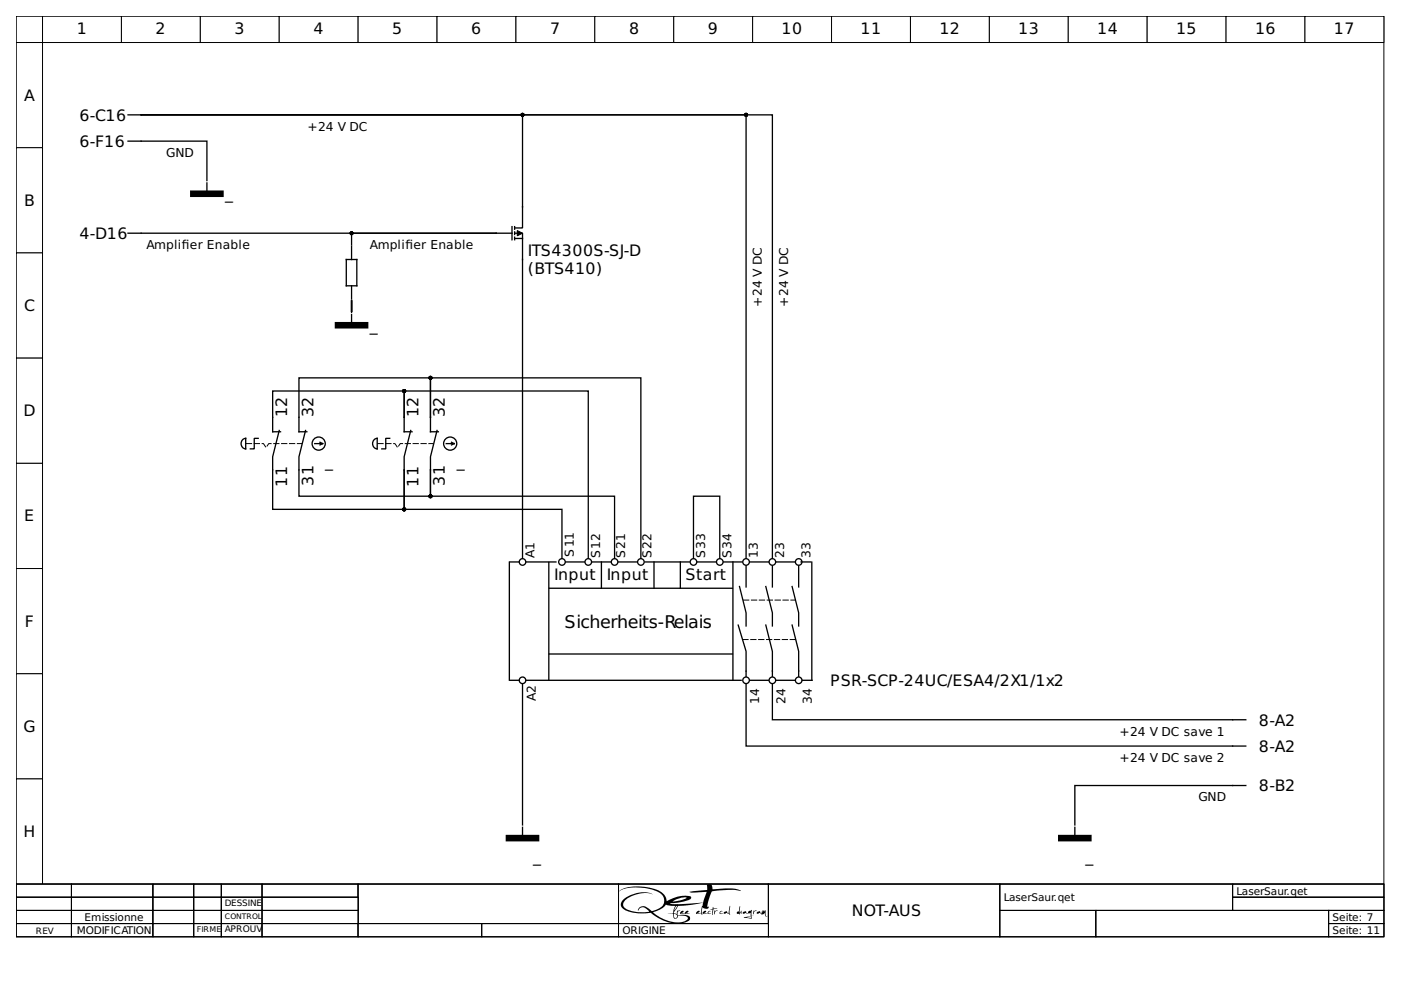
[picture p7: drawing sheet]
<svg xmlns="http://www.w3.org/2000/svg" width="297mm" height="210mm" viewBox="0 0 297 210" stroke-linecap="round" stroke-linejoin="round" font-family="sans-serif">
<path d="M3.4 3.4h290v184.1h-290z" fill="none" stroke="#000" stroke-width=".21"/>
<g fill="#fff" stroke="#000" stroke-width=".21">
<path d="M3.4 3.4h5.6v5.6h-5.6z"/>
<path d="M9 3.4h16.7v5.6h-16.7z"/>
<path d="M25.7 3.4h16.8v5.6h-16.8z"/>
<path d="M42.5 3.4h16.7v5.6h-16.7z"/>
<path d="M59.2 3.4h16.7v5.6h-16.7z"/>
<path d="M75.9 3.4h16.8v5.6h-16.8z"/>
<path d="M92.7 3.4h16.7v5.6h-16.7z"/>
<path d="M109.4 3.4h16.7v5.6h-16.7z"/>
<path d="M126.1 3.4h16.7v5.6h-16.7z"/>
<path d="M142.8 3.4h16.8v5.6h-16.8z"/>
<path d="M159.6 3.4h16.7v5.6h-16.7z"/>
<path d="M176.3 3.4h16.7v5.6h-16.7z"/>
<path d="M193 3.4h16.8v5.6h-16.8z"/>
<path d="M209.8 3.4h16.7v5.6h-16.7z"/>
<path d="M226.5 3.4h16.7v5.6h-16.7z"/>
<path d="M243.2 3.4h16.8v5.6h-16.8z"/>
<path d="M260 3.4h16.7v5.6h-16.7z"/>
<path d="M276.7 3.4h16.7v5.6h-16.7z"/>
<path d="M3.4 9h5.6v22.3h-5.6z"/>
<path d="M3.4 31.3h5.6v22.3h-5.6z"/>
<path d="M3.4 53.6h5.6v22.3h-5.6z"/>
<path d="M3.4 75.9h5.6v22.3h-5.6z"/>
<path d="M3.4 98.2h5.6v22.3h-5.6z"/>
<path d="M3.4 120.5h5.6v22.3h-5.6z"/>
<path d="M3.4 142.8h5.6v22.4h-5.6z"/>
<path d="M3.4 165.2h5.6v22.3h-5.6z"/>
<path d="M3.4 187.5h290v11.1h-290z"/>
<path d="M3.4 187.5h11.7v2.7h-11.7z"/>
</g>
<path d="M3.4 187.5h11.7v2.7h-11.7z" fill="none" stroke="#000" stroke-width=".21"/>
<path d="M15.1 187.5h17.3v2.7h-17.3z" fill="#fff" stroke="#000" stroke-width=".21"/>
<path d="M15.1 187.5h17.3v2.7h-17.3z" fill="none" stroke="#000" stroke-width=".21"/>
<path d="M32.4 187.5h8.7v2.7h-8.7z" fill="#fff" stroke="#000" stroke-width=".21"/>
<path d="M32.4 187.5h8.7v2.7h-8.7z" fill="none" stroke="#000" stroke-width=".21"/>
<path d="M41.1 187.5h5.8v2.7h-5.8z" fill="#fff" stroke="#000" stroke-width=".21"/>
<path d="M41.1 187.5h5.8v2.7h-5.8z" fill="none" stroke="#000" stroke-width=".21"/>
<path d="M46.9 187.5h8.7v2.7h-8.7z" fill="#fff" stroke="#000" stroke-width=".21"/>
<path d="M46.9 187.5h8.7v2.7h-8.7z" fill="none" stroke="#000" stroke-width=".21"/>
<path d="M55.6 187.5h20.3v2.7h-20.3z" fill="#fff" stroke="#000" stroke-width=".21"/>
<path d="M55.6 187.5h20.3v2.7h-20.3z" fill="none" stroke="#000" stroke-width=".21"/>
<path d="M75.9 187.5h55.2v8.3h-55.2z" fill="#fff" stroke="#000" stroke-width=".21"/>
<path d="M75.9 187.5h55.2v8.3h-55.2z" fill="none" stroke="#000" stroke-width=".21"/>
<path d="M131.1 187.5h31.8v8.3h-31.8z" fill="#fff" stroke="#000" stroke-width=".21"/>
<g fill="#000">
<path d="M144.4 193.2l.5-.1v.1l-.6 .4a.72 .72 0 0 0 1-.3l.5-.2 .2 .1-.1 .2-.6 .2h1l-.8 .2-.3-.2-.9 .2-.1-.2zM149.1 193.3l.5-.2 .1 .1-.6 .4a.97 .97 0 0 0 1.2-.4h.4l-.3 .1-.2 .4 .6-.1a.67 .67 0 0 1-.8 0l-.9 .2-.2-.1zM150.6 192.8l.5-.1v-.4l.2 .3h.5l.2 .1a.7 .7 0 0 0-.7 .2 .7 .7 0 0 0-.2 .7l-.1 .4 .1-1.2zM151.5 193l.1 .2 .6-.1a.58 .58 0 0 0-.7 .8l-.1-.5zM152.7 193.2h.5a.37 .37 0 0 0-.5 .4h.7l-.8 .1zM154.7 192.1v1.3l.1 .2h-.1l.1 .3h-.1a1.03 1.03 0 0 0-1.2-.2v-.3l.6-.2 .1 .2 .2 .2zM156.9 192.1l-.1 1.4 .4-.4v.6l-.2-.3-.1 .5-.7-.2v-.1l.4-.4zM159.8 193.1h.6a.59 .59 0 0 0-.6 .8zM160.5 193.4l.6-.3 .1 .3 .2 .2 .2-.6 .1 .5 .2-.5 .1 .3 .3-.3a1.18 1.18 0 0 0 .3 1.2l.2-.1-.5 .2-.2-.8-.2 .3-.1-.1-.2 .3a.83 .83 0 0 0-1.1-.3z"/>
<path d="M144.4 193.2l-.2 .5 .3 .1 .7-.2 .3 .2 .8-.2h-1l.7-.4a.52 .52 0 0 0-.9 .4l-.8 .1 .6-.4-.1-.2zM144.4 193.2l.4-.1 .1 .2-.5 .4 .7-.1 .7-.5 .1 .1v.2l-.6 .2h1l-.8 .2-.3-.2a.66 .66 0 0 1-1 0z"/>
<path d="M149.1 193.3l-.2 .4 .2 .1 .9-.2 .4 .2 .4-.2-.6 .1 .2-.4h.3l-.1-.2-.3 .1-.3 .4h-.3h-.6l.5-.2v-.3zM149.1 193.3l.3-.2 .3 .1-.1 .2-.5 .2 .2 .1a.78 .78 0 0 0 1-.5l.4 .1a.29 .29 0 0 0-.4 0 .29 .29 0 0 0 0 .4l.5-.1-.4 .2-.4-.2-.9 .2-.2-.1z"/>
<path d="M131.2 189l1.7-.7 2.9-.1a8.9 8.9 0 0 1 4.2 1.2l.3 .3a1.91 1.91 0 0 1-1.2 3.2l-1 .2a1.89 1.89 0 0 0-2.6-.7l-.3 .5 .1 .2a1.04 1.04 0 0 1 .8-.7 1.04 1.04 0 0 1 1 .4l.5 .4v.1a8.1 8.1 0 0 1-5-.7l-.5-.7v-.3l.7-.9 .9-.6 2.3-.7h1.3l1.1 .2-1.4-.4a7.1 7.1 0 0 0-3.9 .9 1.81 1.81 0 0 0-1.3 2.2 5.9 5.9 0 0 0 4.3 1.4l1.9-.2 1.7 1.2a6.3 6.3 0 0 0 6.5 .4 .7 .7 0 0 0 0-.8 .7 .7 0 0 0-.7-.3l-1.7 .1-.2-.2 .1-.6 .5-.2-.1-.1-.5 .1-.1 .7-.7-.3 1-1.4 2.8-.3 2.5-.4-.5 2.2h-.9l.6-.2 .1-.2-.2-.1-.3 .1-.3 .4 .2 .2 .8-.2 .3 .3-.1-.4 .2-1.2 .1 .2 .5 .2 .6-.2v-.3l-.2 .1v-.5l.9-2.8 4.3-.3 1.9 .2-1.6-.5-4.4 .2-.2-1a.58 .58 0 0 0-.8-.1 .58 .58 0 0 0-.2 .8v.4l-3.8 .4 .7 .2 3-.2-.7 2.3-5.1 .3h-1.4l-.6-.2 2.3-.2 2.1-.7 .1-.5-.8-.2-2 .2-2.3 1-.1-.4a3.7 3.7 0 0 0-3.3-2.4 10.6 10.6 0 0 0-6.2 .3zM131.2 189a7.8 7.8 0 0 1 6.3-.8l2.2 .6a2.62 2.62 0 0 1 1.7 2.3l.7-.4a6.4 6.4 0 0 1 4.3-.6l.1 .4a8 8 0 0 1-4.1 1h-.4l.6 .2h1.4l5.1-.3 .7-2.3-3 .2-.7-.2 3.8-.4v-1l.2-.2a.84 .84 0 0 1 1 1.1l2.7-.2a6.1 6.1 0 0 1 3.2 .4l.1 .1-2.2-.2-3.8 .3a5.3 5.3 0 0 0-1.1 2.6v.7h.3l-.1 .2-.3 .2a.69 .69 0 0 1-.9-.4l-.2 1.2 .1 .4-.3-.3-.8 .2-.2-.2 .3-.4 .3-.1 .2 .1-.1 .2-.6 .2h.9l.5-2.2-2.5 .4-2.8 .3-.9 1.5 .6 .2 .1-.8 .6 .1-.4 .1a.61 .61 0 0 0 0 .9l1-.1 .9 .1 .5 .2 .1 .4a1.37 1.37 0 0 1-1.4 1l-1.4 .1-1-.1a15.6 15.6 0 0 1-4.7-2.2l-2.7 .1-1.5-.2-1.2-.5a1.21 1.21 0 0 1-.8-1.2 3.8 3.8 0 0 1 3-2.2l2.2-.3 .9 .1 .7 .3a5.9 5.9 0 0 0-6.1 1.6 1.08 1.08 0 0 0 .8 1.7l2.4 .5 2.2-.1-.8-.7-.6-.2-.6 .2-.5 .4a1.11 1.11 0 0 1 1.4-.9l1.6 1.1 2-.9a1.41 1.41 0 0 0 .6-1.2 2.19 2.19 0 0 0-1.9-2.3l-1.9-.5a8 8 0 0 0-5.9 .8zM142.6 191.1l1.5-.7 1-.1h.5a6.5 6.5 0 0 1-2.9 .8zM142.6 191.1l1.8-.2 1.2-.6h-.5l-1 .1zM138.5 193.4a5.3 5.3 0 0 0 2.6-1.5l.1-.1 2 .3-.5 1.5-1.1 .2 1.1-.1a.96 .96 0 0 0 .5 1.1l.5-.5a1.17 1.17 0 0 1 1.4-.1 .66 .66 0 0 1 .7 .6l-.3 .4-.7 .3a7.5 7.5 0 0 1-6-1.8zM138.4 193.4a8.7 8.7 0 0 0 3.9 2 3.5 3.5 0 0 0 3.5-.6 1.11 1.11 0 0 0-1.3-.7l-.7 .1-.4 .5h-.5l-.2-1-1.1 .1 1.1-.2 .5-1.5-2-.3a3.4 3.4 0 0 1-2.5 1.5zM143.4 192.1h.2l-.6 1zM143.3 192.1l-.3 1 .6-1zM142.9 193.7l.6 .3 .1 .3a.37 .37 0 0 1-.2 .3 .37 .37 0 0 1-.4-.1zM142.9 193.7a.73 .73 0 0 0 .4 1l.3-.3v-.3z"/>
<path d="M131.2 189h.1a9.2 9.2 0 0 1 6.1-.6 4.4 4.4 0 0 1 3.3 1.9 1.98 1.98 0 0 1-1.6 2.6l-1 .2a2.07 2.07 0 0 0-2.3-.8l-.4 .4-.2 .3a1.2 1.2 0 0 1 1.1-.7 1.2 1.2 0 0 1 1.1 .7l.2 .3a8.1 8.1 0 0 1-5-.7 1.14 1.14 0 0 1 .2-1.9 6.4 6.4 0 0 1 5.6-1.1 5.8 5.8 0 0 0-6.7 1.7 1.62 1.62 0 0 0 1.5 1.9 14.9 14.9 0 0 0 4.9 .4 7.4 7.4 0 0 0 7.9 1.7 .68 .68 0 0 0 .3-.9 .68 .68 0 0 0-.8-.4l-1.7 .1a.59 .59 0 0 1-.1-.6 .59 .59 0 0 1 .5-.4h-.6l-.1 .7-.7-.3 1-1.4 2.8-.3 2.5-.4-.1 .6a1.28 1.28 0 0 0-.4 1.2v.4h-.9l.7-.4h-.5l-.3 .5 1-.1 .2 .3h.2a1.53 1.53 0 0 1 0-1.6 .79 .79 0 0 0 1.3 .1v-.2l-.3 .1v-.3l.7-2.6a.51 .51 0 0 1 .7-.5 16.1 16.1 0 0 1 5.7 0 5.3 5.3 0 0 0-3.3-.5l-2.7 .2-.1-.5a.59 .59 0 0 0-.7-.7 .59 .59 0 0 0-.4 .9v.4l-3.8 .4 .7 .2 3-.2-.7 2.3-5.1 .3h-1.4l-.6-.2 1.9-.1a4.9 4.9 0 0 0 2.6-.9v-.4a6.5 6.5 0 0 0-5.1 1 3 3 0 0 0-2.8-2.7 10.9 10.9 0 0 0-6.8 .2zM142.6 191.1a4.1 4.1 0 0 1 3-.8 6.2 6.2 0 0 1-3 .8zM138.4 193.4a5.8 5.8 0 0 0 2.9-1.6l1.9 .3-.5 1.5-1.1 .2 1.1-.1v.5a.58 .58 0 0 0 .5 .6l.5-.5a1.88 1.88 0 0 1 2.1 .3 1.33 1.33 0 0 1-1.5 .9 8.2 8.2 0 0 1-5.9-2.1zM143.3 192.1h.2l-.5 1zM142.9 193.7a.59 .59 0 0 1 .7 .7l-.5 .3-.2-.4z"/>
<path d="M150.6 192.8h.5l-.1 1 .1 .2 .2-1.2 .8-.1-.3-.1h-.5l-.1-.3-.1 .4zM150.6 192.8l.5-.1 .1-.4 .1 .3h.5l.3 .1a.73 .73 0 0 0-.8 .2 .73 .73 0 0 0-.2 .7l-.1 .4 .1-1.2z"/>
<path d="M151.5 193v.9l.1-.6 .6-.2-.6 .1zM151.5 193l.1 .2 .6-.1a.61 .61 0 0 0-.7 .8z"/>
<path d="M152.7 193.2l-.1 .5 .8-.1h-.7l.1-.3 .4-.1zM152.7 193.2h.5l-.4 .1-.1 .3h.7l-.8 .1z"/>
<path d="M154.7 192.1l-.2 1.5-.3-.1-.1-.3-.5 .1-.1 .4 .5-.2 .8 .4-.1-.2 .1-.1-.1-.1zM154.7 192.1v1.4l.1 .1h-.1l.1 .3-.7-.4-.6 .2 .1-.4 .5-.1 .1 .3 .3 .1z"/>
<path d="M156.9 192.1l-.2 .8a.39 .39 0 0 1-.4 .5l-.1 .3 .7 .2 .1-.5 .2 .4v-.7l-.4 .4zM156.9 192.1l-.1 1.4 .4-.4v.7l-.2-.4-.1 .5-.7-.2 .1-.3a.39 .39 0 0 0 .4-.5z"/>
<path d="M157.6 193.3l-.1 .3 .1 .1 .5-.2 .3 .2 .8-.2v.7l-1.5 .3 1.6 .3v-.6l.5-.1-.5 .1v-1.3l-.2 .2-.3 .1-.2 .4-.4-.1-.1-.3zM157.6 193.3l.5-.1 .1 .3 .4 .1a.48 .48 0 0 1 .6-.5l.1-.2 .1 .1-.1 1.2 .5-.1-.5 .1v.6l-1.7-.3 1.6-.3v-.7l-.8 .2-.3-.2-.5 .2-.1-.1zM158.3 194.5l.9-.2v.4zM158.3 194.5l.9 .2v-.4z"/>
<path d="M157.5 193.4v.3h.2l.4-.2 .3 .2 .8-.2v.7l-1.6 .3 1.7 .3v-.6l.5-.1-.5 .1 .1-1.2-.1-.1-.1 .1a.62 .62 0 0 0-.7 .6l-.3-.1-.1-.3zM158.3 194.5l.9-.2v.4z"/>
<path d="M159.8 193v.9l.1-.6 .5-.2-.5 .1zM159.8 193l.1 .2 .5-.1v.1a.41 .41 0 0 0-.5 .4l-.1 .3z"/>
<path d="M160.5 193.4v.3l.5-.2 .5 .2v.3l.6-.4a.53 .53 0 0 0 .5 .7l.2-.2-.2 .1a1.06 1.06 0 0 1-.3-1.2l-.3 .3-.1-.3-.2 .5-.1-.5-.2 .6-.2-.1-.1-.4zM160.5 193.4l.6-.2 .1 .3 .2 .1 .2-.6 .1 .5 .2-.5 .1 .4 .3-.4v1.1l.2 .2 .3-.2-.5 .2-.2-.8-.2 .3-.1-.1-.3 .3v-.3l-.5-.2-.5 .2z"/>
</g>
<path d="M131.1 187.5h31.8v8.3h-31.8z" fill="none" stroke="#000" stroke-width=".21"/>
<path d="M162.9 187.5h49.1v11.1h-49.1z" fill="#fff" stroke="#000" stroke-width=".21"/>
<path d="M162.9 187.5h49.1v11.1h-49.1z" fill="none" stroke="#000" stroke-width=".21"/>
<path d="M212 187.5h49.3v5.5h-49.3z" fill="#fff" stroke="#000" stroke-width=".21"/>
<path d="M212 187.5h49.3v5.5h-49.3z" fill="none" stroke="#000" stroke-width=".21"/>
<path d="M261.3 187.5h32.1v2.7h-32.1z" fill="#fff" stroke="#000" stroke-width=".21"/>
<path d="M261.3 187.5h32.1v2.7h-32.1z" fill="none" stroke="#000" stroke-width=".21"/>
<path d="M3.4 190.2h11.7v2.8h-11.7z" fill="#fff" stroke="#000" stroke-width=".21"/>
<path d="M3.4 190.2h11.7v2.8h-11.7z" fill="none" stroke="#000" stroke-width=".21"/>
<path d="M15.1 190.2h17.3v2.8h-17.3z" fill="#fff" stroke="#000" stroke-width=".21"/>
<path d="M15.1 190.2h17.3v2.8h-17.3z" fill="none" stroke="#000" stroke-width=".21"/>
<path d="M32.4 190.2h8.7v2.8h-8.7z" fill="#fff" stroke="#000" stroke-width=".21"/>
<path d="M32.4 190.2h8.7v2.8h-8.7z" fill="none" stroke="#000" stroke-width=".21"/>
<path d="M41.1 190.2h5.8v2.8h-5.8z" fill="#fff" stroke="#000" stroke-width=".21"/>
<path d="M41.1 190.2h5.8v2.8h-5.8z" fill="none" stroke="#000" stroke-width=".21"/>
<path d="M46.9 190.2h8.7v2.8h-8.7z" fill="#fff" stroke="#000" stroke-width=".21"/>
<path d="M46.9 190.2h8.7v2.8h-8.7z" fill="none" stroke="#000" stroke-width=".21"/>
<path d="M55.6 190.2h20.3v2.8h-20.3z" fill="#fff" stroke="#000" stroke-width=".21"/>
<path d="M55.6 190.2h20.3v2.8h-20.3z" fill="none" stroke="#000" stroke-width=".21"/>
<path d="M261.3 190.2h32.1v2.8h-32.1z" fill="#fff" stroke="#000" stroke-width=".21"/>
<path d="M261.3 190.2h32.1v2.8h-32.1z" fill="none" stroke="#000" stroke-width=".21"/>
<path d="M3.4 193h11.7v2.8h-11.7z" fill="#fff" stroke="#000" stroke-width=".21"/>
<path d="M3.4 193h11.7v2.8h-11.7z" fill="none" stroke="#000" stroke-width=".21"/>
<path d="M15.1 193h17.3v2.8h-17.3z" fill="#fff" stroke="#000" stroke-width=".21"/>
<path d="M15.1 193h17.3v2.8h-17.3z" fill="none" stroke="#000" stroke-width=".21"/>
<path d="M32.4 193h8.7v2.8h-8.7z" fill="#fff" stroke="#000" stroke-width=".21"/>
<path d="M32.4 193h8.7v2.8h-8.7z" fill="none" stroke="#000" stroke-width=".21"/>
<path d="M41.1 193h5.8v2.8h-5.8z" fill="#fff" stroke="#000" stroke-width=".21"/>
<path d="M41.1 193h5.8v2.8h-5.8z" fill="none" stroke="#000" stroke-width=".21"/>
<path d="M46.9 193h8.7v2.8h-8.7z" fill="#fff" stroke="#000" stroke-width=".21"/>
<path d="M46.9 193h8.7v2.8h-8.7z" fill="none" stroke="#000" stroke-width=".21"/>
<path d="M55.6 193h20.3v2.8h-20.3z" fill="#fff" stroke="#000" stroke-width=".21"/>
<path d="M55.6 193h20.3v2.8h-20.3z" fill="none" stroke="#000" stroke-width=".21"/>
<path d="M212 193h20.3v5.6h-20.3z" fill="#fff" stroke="#000" stroke-width=".21"/>
<path d="M212 193h20.3v5.6h-20.3z" fill="none" stroke="#000" stroke-width=".21"/>
<path d="M232.3 193h49.4v5.6h-49.4z" fill="#fff" stroke="#000" stroke-width=".21"/>
<path d="M232.3 193h49.4v5.6h-49.4z" fill="none" stroke="#000" stroke-width=".21"/>
<path d="M281.7 193h11.7v2.8h-11.7z" fill="#fff" stroke="#000" stroke-width=".21"/>
<path d="M281.7 193h11.7v2.8h-11.7z" fill="none" stroke="#000" stroke-width=".21"/>
<path d="M3.4 195.8h11.7v2.8h-11.7z" fill="#fff" stroke="#000" stroke-width=".21"/>
<path d="M3.4 195.8h11.7v2.8h-11.7z" fill="none" stroke="#000" stroke-width=".21"/>
<path d="M15.1 195.8h17.3v2.8h-17.3z" fill="#fff" stroke="#000" stroke-width=".21"/>
<path d="M15.1 195.8h17.3v2.8h-17.3z" fill="none" stroke="#000" stroke-width=".21"/>
<path d="M32.4 195.8h8.7v2.8h-8.7z" fill="#fff" stroke="#000" stroke-width=".21"/>
<path d="M32.4 195.8h8.7v2.8h-8.7z" fill="none" stroke="#000" stroke-width=".21"/>
<path d="M41.1 195.8h5.8v2.8h-5.8z" fill="#fff" stroke="#000" stroke-width=".21"/>
<path d="M41.1 195.8h5.8v2.8h-5.8z" fill="none" stroke="#000" stroke-width=".21"/>
<path d="M46.9 195.8h8.7v2.8h-8.7z" fill="#fff" stroke="#000" stroke-width=".21"/>
<path d="M46.9 195.8h8.7v2.8h-8.7z" fill="none" stroke="#000" stroke-width=".21"/>
<path d="M55.6 195.8h20.3v2.8h-20.3z" fill="#fff" stroke="#000" stroke-width=".21"/>
<path d="M55.6 195.8h20.3v2.8h-20.3z" fill="none" stroke="#000" stroke-width=".21"/>
<path d="M75.9 195.8h26.2v2.8h-26.2z" fill="#fff" stroke="#000" stroke-width=".21"/>
<path d="M75.9 195.8h26.2v2.8h-26.2z" fill="none" stroke="#000" stroke-width=".21"/>
<path d="M102.1 195.8h29v2.8h-29z" fill="#fff" stroke="#000" stroke-width=".21"/>
<path d="M102.1 195.8h29v2.8h-29z" fill="none" stroke="#000" stroke-width=".21"/>
<path d="M131.1 195.8h31.8v2.8h-31.8z" fill="#fff" stroke="#000" stroke-width=".21"/>
<path d="M131.1 195.8h31.8v2.8h-31.8z" fill="none" stroke="#000" stroke-width=".21"/>
<path d="M281.7 195.8h11.7v2.8h-11.7z" fill="#fff" stroke="#000" stroke-width=".21"/>
<path d="M281.7 195.8h11.7v2.8h-11.7z" fill="none" stroke="#000" stroke-width=".21"/>
<g fill="none" stroke="#000" stroke-width=".28">
<path d="M27.1 29.9h16.8v8.4M27.1 24.4h2.8M29.9 24.4h133.9v93.9M29.9 24.4h128.3v93.9M29.9 24.4h80.9v23.9h-1.7M43.9 38.8v2.1M27.1 49.4h78.1M73.4 55h2.3v5.6h-2.3zM74.5 52.2v2.8M105.2 49.4h-30.7v2.6M105.2 49.4h3.4M108.6 48.1v2.7"/>
<path d="M109.1 49.4h1.7v68.9M109.1 50.6h1.7M109.1 48.1v.5M109.1 49.2v.5M109.1 50.3v.5M74.5 63.7v2.5M74.5 60.6v2.8M74.5 66.7v2M51.5 93.2l.6-.3v2.3a1.15 1.15 0 0 1-1-.8 1.15 1.15 0 0 1 .4-1.2zM54.7 92.9h-.8v2.3h-.8M59.2 91.3l-1.4 5.5v11.2h27.9v-8.4M64.8 91.3l-1.4 5.5v8.4h27.9v-5.6"/>
<path d="M66.7 94.1h1.7M67.8 93.8l.6 .3M68.4 94.1l-.6 .2M79.4 93.2l.6-.3v2.3a1.15 1.15 0 0 1-1-.8 1.15 1.15 0 0 1 .4-1.2zM82.6 92.9h-.8v2.3h-.8M85.7 88.5v-5.6h-27.9v8.6h1.7M85.7 99.6v8.4h33.4v10.3M85.7 88.5v-5.6h39v35.4M85.7 88.5v3h1.7M87.1 91.3l-1.4 5.5v2.8M91.3 88.5v-8.4h-27.9v11.4h1.7M91.3 99.6v5.6h39v13.1"/>
<path d="M91.3 88.5v-8.4h44.6v38.2M91.3 88.5v3h1.6M92.7 91.3l-1.4 5.5v2.8M94.6 94.1h1.7M95.7 93.8l.6 .3M96.3 94.1l-.6 .2M108 119.2v25M108.1 119.1h2M111.5 119.1h6.4M116.4 119.2v25M120 119.1h3.9M125.6 119.1h3.9"/>
<path d="M127.5 119.1v5.6M131.1 119.1h3.9M136.8 119.1h9.3M138.7 119.1v5.6M144.2 119.1v5.6M147 118.3v-13.1h5.6v13.1M147.9 119.1h3.9M153.4 119.1h3.9M155.4 119.1v25.1M158.2 120v4.4M159 119.1h3.9M163.8 120v4.4"/>
<path d="M164.6 119.1h3.9M169.3 120v4.4M169.8 119.1h2.1M172.1 119.2v25M116.5 124.7h38.8M116.5 138.7h38.8M156.5 132.5l1.7 5.6v5.3M156.8 124.4l1.4 5.5v2.8M162.4 132.5l1.4 5.6v5.3M162.4 124.4l1.4 5.5v2.8M167.9 132.5l1.4 5.6v5.3M167.9 124.4l1.4 5.5v2.8"/>
<path d="M108.1 144.2h2M110.8 145.1v29.8M111.5 144.2h45.6M158.2 145.1v13.1h105.9M159 144.2h3.9M163.8 145.1v7.5h100.3M164.6 144.2h3.9M170.1 144.2h2.1M110.8 175.4v2.1M227.9 175.4v2.1M264.1 166.5h-36.2v8.4"/>
<circle cx="67.6" cy="94.1" r="1.39"/>
<circle cx="95.4" cy="94.1" r="1.39"/>
<circle cx="110.8" cy="119.1" r=".7"/>
<circle cx="119.1" cy="119.1" r=".7"/>
<circle cx="124.7" cy="119.1" r=".7"/>
<circle cx="130.3" cy="119.1" r=".7"/>
<circle cx="135.9" cy="119.1" r=".7"/>
<circle cx="147" cy="119.1" r=".7"/>
<circle cx="152.6" cy="119.1" r=".7"/>
<circle cx="158.2" cy="119.1" r=".7"/>
<circle cx="163.8" cy="119.1" r=".7"/>
<circle cx="169.3" cy="119.1" r=".7"/>
<circle cx="110.8" cy="144.2" r=".7"/>
<circle cx="158.2" cy="144.2" r=".7"/>
<circle cx="163.8" cy="144.2" r=".7"/>
<circle cx="169.3" cy="144.2" r=".7"/>
</g>
<g fill="#000" stroke="#000" stroke-width=".28">
<circle cx="110.8" cy="24.4" r=".28"/>
<circle cx="158.2" cy="24.4" r=".28"/>
<circle cx="74.5" cy="49.4" r=".28"/>
<circle cx="85.7" cy="82.9" r=".28"/>
<circle cx="91.3" cy="80.1" r=".28"/>
<circle cx="85.7" cy="108" r=".28"/>
<circle cx="91.3" cy="105.2" r=".28"/>
</g>
<path d="M52.2 94.1h3.7l.5 .8 .6-.8h6.9M80.1 94.1h3.6l.6 .8 .6-.8h6.9M157.5 135.6h11.1M157.6 127.2h10.9" fill="none" stroke="#000" stroke-width=".21" stroke-dasharray="1.1 .6"/>
<path d="M41 41.1h5.7M71.7 69h5.7M107.9 177.7h5.7M225 177.7h5.8" fill="none" stroke="#000" stroke-width="1.4"/>
<path d="M109.7 48.9l1.1 .5-1.1 .6z" fill="#000" stroke="#000" stroke-width=".21"/>
<text font-size="3.7" x="119.7" y="133.2">Sicherheits-Relais</text>
<g font-size="3.3">
<text x="16.3" y="7.3">1</text>
<text x="33" y="7.3">2</text>
<text x="49.7" y="7.3">3</text>
<text x="66.5" y="7.3">4</text>
<text x="83.2" y="7.3">5</text>
<text x="99.9" y="7.3">6</text>
<text x="116.6" y="7.3">7</text>
<text x="133.4" y="7.3">8</text>
<text x="150.1" y="7.3">9</text>
<text x="165.7" y="7.3">10</text>
<text x="182.4" y="7.3">11</text>
<text x="199.2" y="7.3">12</text>
<text x="215.9" y="7.3">13</text>
<text x="232.6" y="7.3">14</text>
<text x="249.4" y="7.3">15</text>
<text x="266.1" y="7.3">16</text>
<text x="282.8" y="7.3">17</text>
<text x="5.1" y="21.3">A</text>
<text x="16.8" y="25.6">6-C16</text>
<text x="16.8" y="31.2">6-F16</text>
<text x="5.1" y="43.6">B</text>
<text x="47.8" y="42.2">_</text>
<text x="16.8" y="50.7">4-D16</text>
<text x="111.9" y="54.2">ITS4300S-SJ-D</text>
<text x="111.9" y="58.1">(BTS410)</text>
<text x="5.1" y="66">C</text>
<text x="78.4" y="70.1">_</text>
<text x="5" y="88.3">D</text>
<text x="60.9" y="88.5" transform="rotate(-90 60.9 88.5)">12</text>
<text x="66.5" y="88.5" transform="rotate(-90 66.5 88.5)">32</text>
<text x="88.8" y="88.5" transform="rotate(-90 88.8 88.5)">12</text>
<text x="94.3" y="88.5" transform="rotate(-90 94.3 88.5)">32</text>
<text x="69" y="99.1">_</text>
<text x="96.8" y="99.1">_</text>
<text x="60.9" y="103.3" transform="rotate(-90 60.9 103.3)">11</text>
<text x="66.5" y="103" transform="rotate(-90 66.5 103)">31</text>
<text x="88.8" y="103.3" transform="rotate(-90 88.8 103.3)">11</text>
<text x="94.3" y="103" transform="rotate(-90 94.3 103)">31</text>
<text x="5.1" y="110.6">E</text>
<text x="117.5" y="123.1">Input</text>
<text x="128.6" y="123.1">Input</text>
<text x="145.4" y="123.1">Start</text>
<text x="5.3" y="132.9">F</text>
<text x="176" y="145.4">PSR-SCP-24UC/ESA4/2X1/1x2</text>
<text x="5" y="155.2">G</text>
<text x="266.9" y="153.9">8-A2</text>
<text x="266.9" y="159.4">8-A2</text>
<text x="266.9" y="167.8">8-B2</text>
<text x="5" y="177.5">H</text>
<text x="113" y="182.7">_</text>
<text x="230.1" y="182.7">_</text>
<text x="180.6" y="194.2">NOT-AUS</text>
</g>
<g font-size="2.6">
<text x="65.2" y="27.7">+24 V DC</text>
<text x="35.2" y="33.3">GND</text>
<text x="31" y="52.8">Amplifer Enable</text>
<text x="38.6" y="52.8">i</text>
<text x="78.4" y="52.8">Amplifer Enable</text>
<text x="86" y="52.8">i</text>
<text x="161.5" y="65.1" transform="rotate(-90 161.5 65.1)">+24 V DC</text>
<text x="167.1" y="65.1" transform="rotate(-90 167.1 65.1)">+24 V DC</text>
<text x="113.3" y="118.3" transform="rotate(-90 113.3 118.3)">A1</text>
<text x="121.7" y="118" transform="rotate(-90 121.7 118)">S11</text>
<text x="127.2" y="118.3" transform="rotate(-90 127.2 118.3)">S12</text>
<text x="132.5" y="118.3" transform="rotate(-90 132.5 118.3)">S21</text>
<text x="138.1" y="118.3" transform="rotate(-90 138.1 118.3)">S22</text>
<text x="149.5" y="118.3" transform="rotate(-90 149.5 118.3)">S33</text>
<text x="155.1" y="118.3" transform="rotate(-90 155.1 118.3)">S34</text>
<text x="160.7" y="118.3" transform="rotate(-90 160.7 118.3)">13</text>
<text x="166.3" y="118.3" transform="rotate(-90 166.3 118.3)">23</text>
<text x="171.8" y="118.3" transform="rotate(-90 171.8 118.3)">33</text>
<text x="113.6" y="148.7" transform="rotate(-90 113.6 148.7)">A2</text>
<text x="161" y="149.3" transform="rotate(-90 161 149.3)">14</text>
<text x="166.5" y="149.3" transform="rotate(-90 166.5 149.3)">24</text>
<text x="172.1" y="149.3" transform="rotate(-90 172.1 149.3)">34</text>
<text x="237.4" y="156">+24 V DC save 1</text>
<text x="237.4" y="161.5">+24 V DC save 2</text>
<text x="254.1" y="169.9">GND</text>
</g>
<g font-size="2.2">
<text x="212.8" y="191">LaserSaur.qet</text>
<text x="262.2" y="189.7">LaserSaur.qet</text>
<text x="17.9" y="195.2">Emissionne</text>
<text x="282.5" y="195.2">Seite: 7</text>
<text x="16.3" y="198">MODIFICATION</text>
<text x="132" y="198">ORIGINE</text>
<text x="282.5" y="198">Seite: 11</text>
</g>
<g font-size="1.9">
<text x="47.6" y="192.1">DESSINE</text>
<text x="47.7" y="197.7">APROUV</text>
<text x="7.6" y="198">REV</text>
</g>
<text font-size="1.7" x="41.7" y="197.6">FIRME</text>
<text font-size="1.6" x="47.6" y="194.8">CONTROL</text>
</svg>
